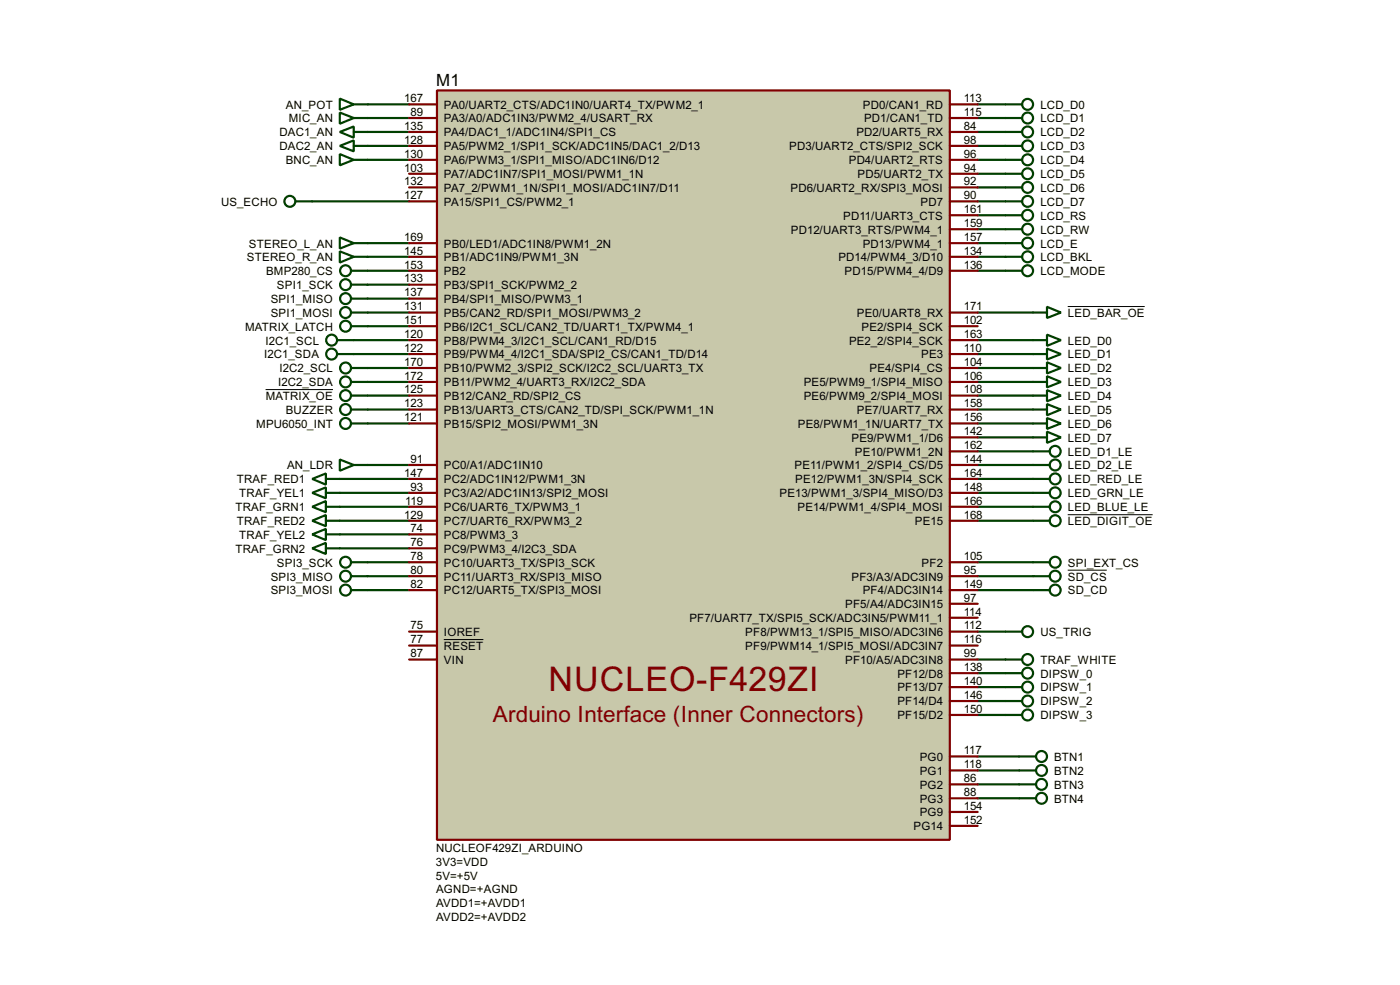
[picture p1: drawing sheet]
<svg xmlns="http://www.w3.org/2000/svg" width="256mm" height="180mm" viewBox="0 0 256 180" stroke-linecap="round" stroke-linejoin="round" font-family="sans-serif">
<g fill="none" stroke="#004000" stroke-width=".4">
<path d="M62.3 18.1l2.5 1-2.5 1zM64.8 19.1h10.2M179.1 19.1h8.2M57.2 36.9h17.8M62.3 20.6l2.5 1-2.5 1.1zM62.3 28.2l2.5 1.1-2.5 1zM62.3 26.7l2.5-1v2zM62.3 24.2l2.5-1v2zM64.8 21.6h10.2M64.8 24.2h10.2M64.8 26.7h10.2M64.8 29.3h10.2"/>
<path d="M179.1 21.6h8.2M179.1 24.2h8.2M179.1 26.7h8.2M179.1 29.3h8.2M179.1 31.8h8.2M179.1 34.3h8.2M179.1 36.9h8.2M179.1 39.4h8.2M62.3 43.5l2.5 1-2.5 1zM62.3 46l2.5 1-2.5 1.1zM64.3 57.2h10.7M64.3 49.6h10.7"/>
<path d="M64.3 52.1h10.7M64.3 54.7h10.7M64.3 59.7h10.7M64.8 44.5h10.2M64.8 47h10.2M179.1 57.2h12.7M179.1 44.5h8.2M179.1 47h8.2M179.1 49.6h5.1M179.1 42h8.2M191.8 56.2l2.6 1-2.6 1zM61.8 62.3h13.2"/>
<path d="M61.8 64.8h13.2M64.3 67.4h10.7M64.3 69.9h10.7M64.3 72.4h10.7M64.3 75h10.7M64.3 77.5h10.7M179.1 62.3h12.7M179.1 64.8h12.7M179.1 67.4h12.7M179.1 69.9h12.7M179.1 72.4h12.7M179.1 75h12.7"/>
<path d="M179.1 77.5h12.7M191.8 61.3l2.6 1-2.6 1zM191.8 63.8l2.6 1-2.6 1zM191.8 66.3l2.6 1.1-2.6 1zM191.8 68.9l2.6 1-2.6 1zM191.8 71.4l2.6 1-2.6 1.1zM191.8 74l2.6 1-2.6 1zM191.8 76.5l2.6 1-2.6 1zM191.8 79l2.6 1.1-2.6 1zM57.2 87.7l2.5-1v2zM57.2 90.2l2.5-1v2zM57.2 92.8l2.5-1.1v2.1z"/>
<path d="M57.2 95.3l2.5-1v2zM57.2 97.8l2.5-1v2.1zM59.7 87.7h15.3M59.7 90.2h15.3M59.7 92.8h15.3M59.7 95.3h15.3M59.7 97.8h15.3M62.3 84.1l2.5 1-2.5 1.1zM64.8 85.1h10.2M179.1 80.1h12.7M179.1 82.6h13.2M179.1 85.1h13.2"/>
<path d="M179.1 87.7h13.2M179.1 90.2h13.2M179.1 92.8h13.2M179.1 95.3h13.2M57.2 100.4l2.5-1v2zM59.7 100.4h15.3M64.3 102.9h10.7M64.3 105.5h10.7M64.3 108h10.7M179.1 102.9h13.2M179.1 105.5h10.2M179.1 108h10.2"/>
<path d="M179.1 115.6h5.1M179.1 138.5h10.7M179.1 120.7h5.1M179.1 123.2h5.1M179.1 125.8h5.1M179.1 128.3h5.1M179.1 130.9h5.1M179.1 141h10.7M179.1 143.6h10.7M179.1 146.1h10.7"/>
<circle cx="188.2" cy="19.1" r="1"/>
<circle cx="188.2" cy="29.3" r="1"/>
<circle cx="188.2" cy="26.7" r="1"/>
<circle cx="188.2" cy="36.9" r="1"/>
<circle cx="188.2" cy="31.8" r="1"/>
<circle cx="188.2" cy="34.3" r="1"/>
<circle cx="188.2" cy="39.4" r="1"/>
<circle cx="188.2" cy="24.2" r="1"/>
<circle cx="188.2" cy="21.6" r="1"/>
<circle cx="63.3" cy="49.6" r="1"/>
<circle cx="63.3" cy="57.2" r="1"/>
<circle cx="63.3" cy="54.7" r="1"/>
<circle cx="63.3" cy="52.1" r="1"/>
<circle cx="63.3" cy="59.7" r="1"/>
<circle cx="188.2" cy="42" r="1"/>
<circle cx="188.2" cy="44.5" r="1"/>
<circle cx="188.2" cy="47" r="1"/>
<circle cx="60.7" cy="62.3" r="1"/>
<circle cx="60.7" cy="64.8" r="1"/>
<circle cx="63.3" cy="67.4" r="1"/>
<circle cx="63.3" cy="69.9" r="1"/>
<circle cx="63.3" cy="75" r="1"/>
<circle cx="63.3" cy="72.4" r="1"/>
<circle cx="63.3" cy="77.5" r="1"/>
<circle cx="193.3" cy="87.7" r="1"/>
<circle cx="193.3" cy="90.2" r="1"/>
<circle cx="193.3" cy="92.8" r="1"/>
<circle cx="193.3" cy="95.3" r="1"/>
<circle cx="193.3" cy="85.1" r="1"/>
<circle cx="193.3" cy="82.6" r="1"/>
<circle cx="63.3" cy="105.5" r="1"/>
<circle cx="63.3" cy="108" r="1"/>
<circle cx="63.3" cy="102.9" r="1"/>
<circle cx="193.3" cy="102.9" r="1"/>
<circle cx="190.8" cy="138.5" r="1"/>
<circle cx="190.8" cy="141" r="1"/>
<circle cx="190.8" cy="143.6" r="1"/>
<circle cx="190.8" cy="146.1" r="1"/>
</g>
<path d="M195.6 56.1h14.1M48.7 71.3h12.3M195.6 94.2h15.6" fill="none" stroke="#000" stroke-width=".18"/>
<path d="M80.1 16.6h93.9v137.1h-93.9z" fill="#c8c8aa" stroke="#800000" stroke-width=".4"/>
<g fill="none" stroke="#800000" stroke-width=".4">
<path d="M75 19.1h5.1M174 19.1h5.1M75 21.6h5.1M75 24.2h5.1M75 26.7h5.1M75 29.3h5.1M75 34.3h5.1M75 31.8h5.1M75 36.9h5.1M174 21.6h5.1M174 24.2h5.1M174 26.7h5.1"/>
<path d="M174 29.3h5.1M174 34.3h5.1M174 31.8h5.1M174 36.9h5.1M174 39.4h5.1M75 57.2h5.1M75 59.7h5.1M75 44.5h5.1M75 47h5.1M75 49.6h5.1M75 52.1h5.1M75 54.7h5.1"/>
<path d="M174 57.2h5.1M174 59.7h5.1M174 44.5h5.1M174 47h5.1M174 49.6h5.1M174 42h5.1M75 62.3h5.1M75 64.8h5.1M75 67.4h5.1M75 69.9h5.1M75 72.4h5.1M75 75h5.1"/>
<path d="M75 77.5h5.1M174 62.3h5.1M174 64.8h5.1M174 67.4h5.1M174 69.9h5.1M174 72.4h5.1M174 75h5.1M174 77.5h5.1M75 85.1h5.1M75 87.7h5.1M75 90.2h5.1M75 92.8h5.1"/>
<path d="M75 95.3h5.1M75 97.8h5.1M174 80.1h5.1M174 82.6h5.1M174 85.1h5.1M174 87.7h5.1M174 90.2h5.1M174 92.8h5.1M174 95.3h5.1M75 115.6h5.1M75 118.2h5.1M75 102.9h5.1"/>
<path d="M75 105.5h5.1M75 108h5.1M75 100.4h5.1M174 115.6h5.1M174 118.2h5.1M174 102.9h5.1M174 105.5h5.1M174 108h5.1M174 110.5h5.1M174 113.1h5.1M75 120.7h5.1M174 120.7h5.1"/>
<path d="M174 125.8h5.1M174 128.3h5.1M174 130.9h5.1M174 138.5h5.1M174 123.2h5.1M174 141h5.1M174 143.6h5.1M174 146.1h5.1M174 148.6h5.1M174 151.2h5.1"/>
</g>
<path d="M81.3 117.1h7.3M195.6 104.4h7.2" fill="none" stroke="#000" stroke-width=".18"/>
<g fill="none" stroke="#004000" stroke-width=".4">
<path d="M54.2 36.9h3M184.2 49.6h3.1M184.2 115.6h3.1M189.3 105.5h3M189.3 108h3M184.2 120.7h3.1M184.2 123.2h3.1M184.2 125.8h3.1M184.2 128.3h3.1M184.2 130.9h3.1"/>
<circle cx="53.1" cy="36.9" r="1"/>
<circle cx="188.2" cy="49.6" r="1"/>
<circle cx="188.2" cy="115.6" r="1"/>
<circle cx="193.3" cy="108" r="1"/>
<circle cx="193.3" cy="105.5" r="1"/>
<circle cx="188.2" cy="130.9" r="1"/>
<circle cx="188.2" cy="125.8" r="1"/>
<circle cx="188.2" cy="128.3" r="1"/>
<circle cx="188.2" cy="120.7" r="1"/>
<circle cx="188.2" cy="123.2" r="1"/>
</g>
<text font-size="7" fill="#800000" x="100.5" y="126.4">NUCLEO-F429ZI</text>
<text font-size="4.6" fill="#800000" x="90.3" y="132.1">Arduino Interface (Inner Connectors)</text>
<text font-size="3.5" x="79.9" y="15.7">M1</text>
<g font-size="2.4">
<text x="52.4" y="19.9">AN_POT</text>
<text x="52.9" y="22.4">MIC_AN</text>
<text x="74.1" y="18.7">167</text>
<text x="74.1" y="23.8">135</text>
<text x="75.2" y="21.2">89</text>
<text x="81.3" y="19.9">PA0/UART2_CTS/ADC1IN0/UART4_TX/PWM2_1</text>
<text x="81.3" y="22.4">PA3/A0/ADC1IN3/PWM2_4/USART_RX</text>
<text x="158.1" y="19.9">PD0/CAN1_RD</text>
<text x="158.3" y="22.4">PD1/CAN1_TD</text>
<text x="176.6" y="18.7">113</text>
<text x="176.6" y="21.2">115</text>
<text x="176.6" y="23.8">84</text>
<text x="190.6" y="19.9">LCD_D0</text>
<text x="190.6" y="22.4">LCD_D1</text>
<text x="51.2" y="27.5">DAC2_AN</text>
<text x="51.2" y="25">DAC1_AN</text>
<text x="74.1" y="26.3">128</text>
<text x="74.1" y="28.9">130</text>
<text x="81.3" y="25">PA4/DAC1_1/ADC1IN4/SPI1_CS</text>
<text x="81.3" y="27.5">PA5/PWM2_1/SPI1_SCK/ADC1IN5/DAC1_2/D13</text>
<text x="144.6" y="27.5">PD3/UART2_CTS/SPI2_SCK</text>
<text x="156.9" y="25">PD2/UART5_RX</text>
<text x="176.6" y="26.3">98</text>
<text x="176.6" y="28.9">96</text>
<text x="190.6" y="25">LCD_D2</text>
<text x="190.6" y="27.5">LCD_D3</text>
<text x="52.3" y="30">BNC_AN</text>
<text x="74.1" y="33.9">132</text>
<text x="74.1" y="31.4">103</text>
<text x="81.3" y="30">PA6/PWM3_1/SPI1_MISO/ADC1IN6/D12</text>
<text x="81.3" y="35.1">PA7_2/PWM1_1N/SPI1_MOSI/ADC1IN7/D11</text>
<text x="81.3" y="32.6">PA7/ADC1IN7/SPI1_MOSI/PWM1_1N</text>
<text x="144.8" y="35.1">PD6/UART2_RX/SPI3_MOSI</text>
<text x="155.5" y="30">PD4/UART2_RTS</text>
<text x="157.1" y="32.6">PD5/UART2_TX</text>
<text x="176.6" y="31.4">94</text>
<text x="176.6" y="33.9">92</text>
<text x="190.6" y="30">LCD_D4</text>
<text x="190.6" y="32.6">LCD_D5</text>
<text x="190.6" y="35.1">LCD_D6</text>
<text x="40.5" y="37.7">US_ECHO</text>
<text x="74.1" y="36.5">127</text>
<text x="81.3" y="37.7">PA15/SPI1_CS/PWM2_1</text>
<text x="154.5" y="40.2">PD11/UART3_CTS</text>
<text x="168.6" y="37.7">PD7</text>
<text x="176.6" y="36.5">90</text>
<text x="176.6" y="39">161</text>
<text x="176.6" y="41.6">159</text>
<text x="190.6" y="37.7">LCD_D7</text>
<text x="190.6" y="40.2">LCD_RS</text>
<text x="45.2" y="47.8">STEREO_R_AN</text>
<text x="45.6" y="45.3">STEREO_L_AN</text>
<text x="74.1" y="44.1">169</text>
<text x="74.1" y="46.6">145</text>
<text x="81.3" y="45.3">PB0/LED1/ADC1IN8/PWM1_2N</text>
<text x="81.3" y="47.8">PB1/ADC1IN9/PWM1_3N</text>
<text x="144.9" y="42.7">PD12/UART3_RTS/PWM4_1</text>
<text x="153.6" y="47.8">PD14/PWM4_3/D10</text>
<text x="158" y="45.3">PD13/PWM4_1</text>
<text x="176.6" y="44.1">157</text>
<text x="176.6" y="46.6">134</text>
<text x="190.6" y="42.7">LCD_RW</text>
<text x="190.6" y="45.3">LCD_E</text>
<text x="190.6" y="47.8">LCD_BKL</text>
<text x="48.7" y="50.4">BMP280_CS</text>
<text x="50.7" y="52.9">SPI1_SCK</text>
<text x="74.1" y="49.2">153</text>
<text x="74.1" y="51.7">133</text>
<text x="81.3" y="50.4">PB2</text>
<text x="81.3" y="52.9">PB3/SPI1_SCK/PWM2_2</text>
<text x="154.7" y="50.4">PD15/PWM4_4/D9</text>
<text x="176.6" y="49.2">136</text>
<text x="190.6" y="50.4">LCD_MODE</text>
<text x="49.6" y="58">SPI1_MOSI</text>
<text x="49.6" y="55.4">SPI1_MISO</text>
<text x="74.1" y="54.3">137</text>
<text x="74.1" y="56.8">131</text>
<text x="74.1" y="59.3">151</text>
<text x="81.3" y="55.4">PB4/SPI1_MISO/PWM3_1</text>
<text x="81.3" y="58">PB5/CAN2_RD/SPI1_MOSI/PWM3_2</text>
<text x="157" y="58">PE0/UART8_RX</text>
<text x="176.6" y="56.8">171</text>
<text x="176.6" y="59.3">102</text>
<text x="195.6" y="58">LED_BAR_OE</text>
<text x="44.9" y="60.5">MATRIX_LATCH</text>
<text x="48.4" y="65.6">I2C1_SDA</text>
<text x="48.6" y="63.1">I2C1_SCL</text>
<text x="74.1" y="61.9">120</text>
<text x="74.1" y="64.4">122</text>
<text x="81.3" y="60.5">PB6/I2C1_SCL/CAN2_TD/UART1_TX/PWM4_1</text>
<text x="81.3" y="63.1">PB8/PWM4_3/I2C1_SCL/CAN1_RD/D15</text>
<text x="81.3" y="65.6">PB9/PWM4_4/I2C1_SDA/SPI2_CS/CAN1_TD/D14</text>
<text x="155.5" y="63.1">PE2_2/SPI4_SCK</text>
<text x="157.8" y="60.5">PE2/SPI4_SCK</text>
<text x="168.7" y="65.6">PE3</text>
<text x="176.6" y="61.9">163</text>
<text x="176.6" y="64.4">110</text>
<text x="195.6" y="63.1">LED_D0</text>
<text x="195.6" y="65.6">LED_D1</text>
<text x="50.9" y="70.7">I2C2_SDA</text>
<text x="51.2" y="68.1">I2C2_SCL</text>
<text x="74.1" y="67">170</text>
<text x="74.1" y="69.5">172</text>
<text x="74.1" y="72">125</text>
<text x="81.3" y="68.1">PB10/PWM2_3/SPI2_SCK/I2C2_SCL/UART3_TX</text>
<text x="81.3" y="70.7">PB11/PWM2_4/UART3_RX/I2C2_SDA</text>
<text x="147.2" y="70.7">PE5/PWM9_1/SPI4_MISO</text>
<text x="159.3" y="68.1">PE4/SPI4_CS</text>
<text x="176.6" y="67">104</text>
<text x="176.6" y="69.5">106</text>
<text x="176.6" y="72">108</text>
<text x="195.6" y="68.1">LED_D2</text>
<text x="195.6" y="70.7">LED_D3</text>
<text x="48.7" y="73.2">MATRIX_OE</text>
<text x="52.3" y="75.8">BUZZER</text>
<text x="74.1" y="74.6">123</text>
<text x="74.1" y="77.1">121</text>
<text x="81.3" y="73.2">PB12/CAN2_RD/SPI2_CS</text>
<text x="81.3" y="75.8">PB13/UART3_CTS/CAN2_TD/SPI_SCK/PWM1_1N</text>
<text x="147.2" y="73.2">PE6/PWM9_2/SPI4_MOSI</text>
<text x="157" y="75.8">PE7/UART7_RX</text>
<text x="176.6" y="74.6">158</text>
<text x="176.6" y="77.1">156</text>
<text x="195.6" y="73.2">LED_D4</text>
<text x="195.6" y="75.8">LED_D5</text>
<text x="46.9" y="78.3">MPU6050_INT</text>
<text x="81.3" y="78.3">PB15/SPI2_MOSI/PWM1_3N</text>
<text x="146.2" y="78.3">PE8/PWM1_1N/UART7_TX</text>
<text x="156" y="80.8">PE9/PWM1_1/D6</text>
<text x="156.6" y="83.4">PE10/PWM1_2N</text>
<text x="176.6" y="79.7">142</text>
<text x="176.6" y="82.2">162</text>
<text x="195.6" y="78.3">LED_D6</text>
<text x="195.6" y="80.8">LED_D7</text>
<text x="195.6" y="83.4">LED_D1_LE</text>
<text x="43.4" y="88.5">TRAF_RED1</text>
<text x="52.6" y="85.9">AN_LDR</text>
<text x="74.1" y="87.3">147</text>
<text x="75.2" y="84.7">91</text>
<text x="75.2" y="89.8">93</text>
<text x="81.3" y="85.9">PC0/A1/ADC1IN10</text>
<text x="81.3" y="88.5">PC2/ADC1IN12/PWM1_3N</text>
<text x="145.5" y="85.9">PE11/PWM1_2/SPI4_CS/D5</text>
<text x="145.7" y="88.5">PE12/PWM1_3N/SPI4_SCK</text>
<text x="176.6" y="84.7">144</text>
<text x="176.6" y="87.3">164</text>
<text x="176.6" y="89.8">148</text>
<text x="195.6" y="85.9">LED_D2_LE</text>
<text x="195.6" y="88.5">LED_RED_LE</text>
<text x="43.1" y="93.6">TRAF_GRN1</text>
<text x="43.8" y="91">TRAF_YEL1</text>
<text x="74.1" y="94.9">129</text>
<text x="74.2" y="92.4">119</text>
<text x="81.3" y="91">PC3/A2/ADC1IN13/SPI2_MOSI</text>
<text x="81.3" y="93.6">PC6/UART6_TX/PWM3_1</text>
<text x="142.8" y="91">PE13/PWM1_3/SPI4_MISO/D3</text>
<text x="146.1" y="93.6">PE14/PWM1_4/SPI4_MOSI</text>
<text x="176.6" y="92.4">166</text>
<text x="176.6" y="94.9">168</text>
<text x="195.6" y="91">LED_GRN_LE</text>
<text x="195.6" y="93.6">LED_BLUE_LE</text>
<text x="43.1" y="101.2">TRAF_GRN2</text>
<text x="43.4" y="96.1">TRAF_RED2</text>
<text x="43.8" y="98.6">TRAF_YEL2</text>
<text x="75.2" y="97.4">74</text>
<text x="75.2" y="100">76</text>
<text x="81.3" y="96.1">PC7/UART6_RX/PWM3_2</text>
<text x="81.3" y="98.6">PC8/PWM3_3</text>
<text x="81.3" y="101.2">PC9/PWM3_4/I2C3_SDA</text>
<text x="167.6" y="96.1">PE15</text>
<text x="195.6" y="96.1">LED_DIGIT_OE</text>
<text x="49.6" y="106.3">SPI3_MISO</text>
<text x="50.7" y="103.7">SPI3_SCK</text>
<text x="75.2" y="102.5">78</text>
<text x="75.2" y="105.1">80</text>
<text x="75.2" y="107.6">82</text>
<text x="81.3" y="103.7">PC10/UART3_TX/SPI3_SCK</text>
<text x="81.3" y="106.3">PC11/UART3_RX/SPI3_MISO</text>
<text x="156" y="106.3">PF3/A3/ADC3IN9</text>
<text x="168.8" y="103.7">PF2</text>
<text x="176.6" y="102.5">105</text>
<text x="176.6" y="105.1">95</text>
<text x="176.6" y="107.6">149</text>
<text x="195.6" y="103.7">SPI_EXT_CS</text>
<text x="195.6" y="106.3">SD_CS</text>
<text x="49.6" y="108.8">SPI3_MOSI</text>
<text x="81.3" y="108.8">PC12/UART5_TX/SPI3_MOSI</text>
<text x="126.3" y="113.9">PF7/UART7_TX/SPI5_SCK/ADC3IN5/PWM11_1</text>
<text x="154.8" y="111.3">PF5/A4/ADC3IN15</text>
<text x="158" y="108.8">PF4/ADC3IN14</text>
<text x="176.6" y="110.1">97</text>
<text x="176.6" y="112.7">114</text>
<text x="195.6" y="108.8">SD_CD</text>
<text x="75.2" y="115.2">75</text>
<text x="75.2" y="117.8">77</text>
<text x="81.3" y="116.4">IOREF</text>
<text x="81.3" y="119">RESET</text>
<text x="136.5" y="116.4">PF8/PWM13_1/SPI5_MISO/ADC3IN6</text>
<text x="136.5" y="119">PF9/PWM14_1/SPI5_MOSI/ADC3IN7</text>
<text x="176.6" y="115.2">112</text>
<text x="176.6" y="117.8">116</text>
<text x="190.6" y="116.4">US_TRIG</text>
<text x="75.2" y="120.3">87</text>
<text x="81.3" y="121.5">VIN</text>
<text x="154.8" y="121.5">PF10/A5/ADC3IN8</text>
<text x="164.4" y="124">PF12/D8</text>
<text x="176.6" y="120.3">99</text>
<text x="176.6" y="125.4">140</text>
<text x="176.6" y="122.8">138</text>
<text x="190.6" y="121.5">TRAF_WHITE</text>
<text x="190.6" y="124">DIPSW_0</text>
<text x="164.4" y="126.6">PF13/D7</text>
<text x="164.4" y="129.1">PF14/D4</text>
<text x="164.4" y="131.7">PF15/D2</text>
<text x="176.6" y="127.9">146</text>
<text x="176.6" y="130.5">150</text>
<text x="190.6" y="126.6">DIPSW_1</text>
<text x="190.6" y="129.1">DIPSW_2</text>
<text x="190.6" y="131.7">DIPSW_3</text>
<text x="168.5" y="139.3">PG0</text>
<text x="168.5" y="141.8">PG1</text>
<text x="176.6" y="138.1">117</text>
<text x="176.6" y="140.6">118</text>
<text x="176.6" y="143.2">86</text>
<text x="193.1" y="139.3">BTN1</text>
<text x="193.1" y="141.8">BTN2</text>
<text x="168.5" y="144.4">PG2</text>
<text x="168.5" y="146.9">PG3</text>
<text x="168.5" y="149.4">PG9</text>
<text x="176.6" y="145.7">88</text>
<text x="176.6" y="148.2">154</text>
<text x="193.1" y="144.4">BTN3</text>
<text x="193.1" y="146.9">BTN4</text>
<text x="79.9" y="155.9">NUCLEOF429ZI_ARDUINO</text>
<text x="167.3" y="152">PG14</text>
<text x="176.6" y="150.8">152</text>
<text x="79.9" y="158.5">3V3=VDD</text>
<text x="79.9" y="161">5V=+5V</text>
<text x="79.9" y="163.5">AGND=+AGND</text>
<text x="79.9" y="166.1">AVDD1=+AVDD1</text>
<text x="79.9" y="168.6">AVDD2=+AVDD2</text>
</g>
</svg>
